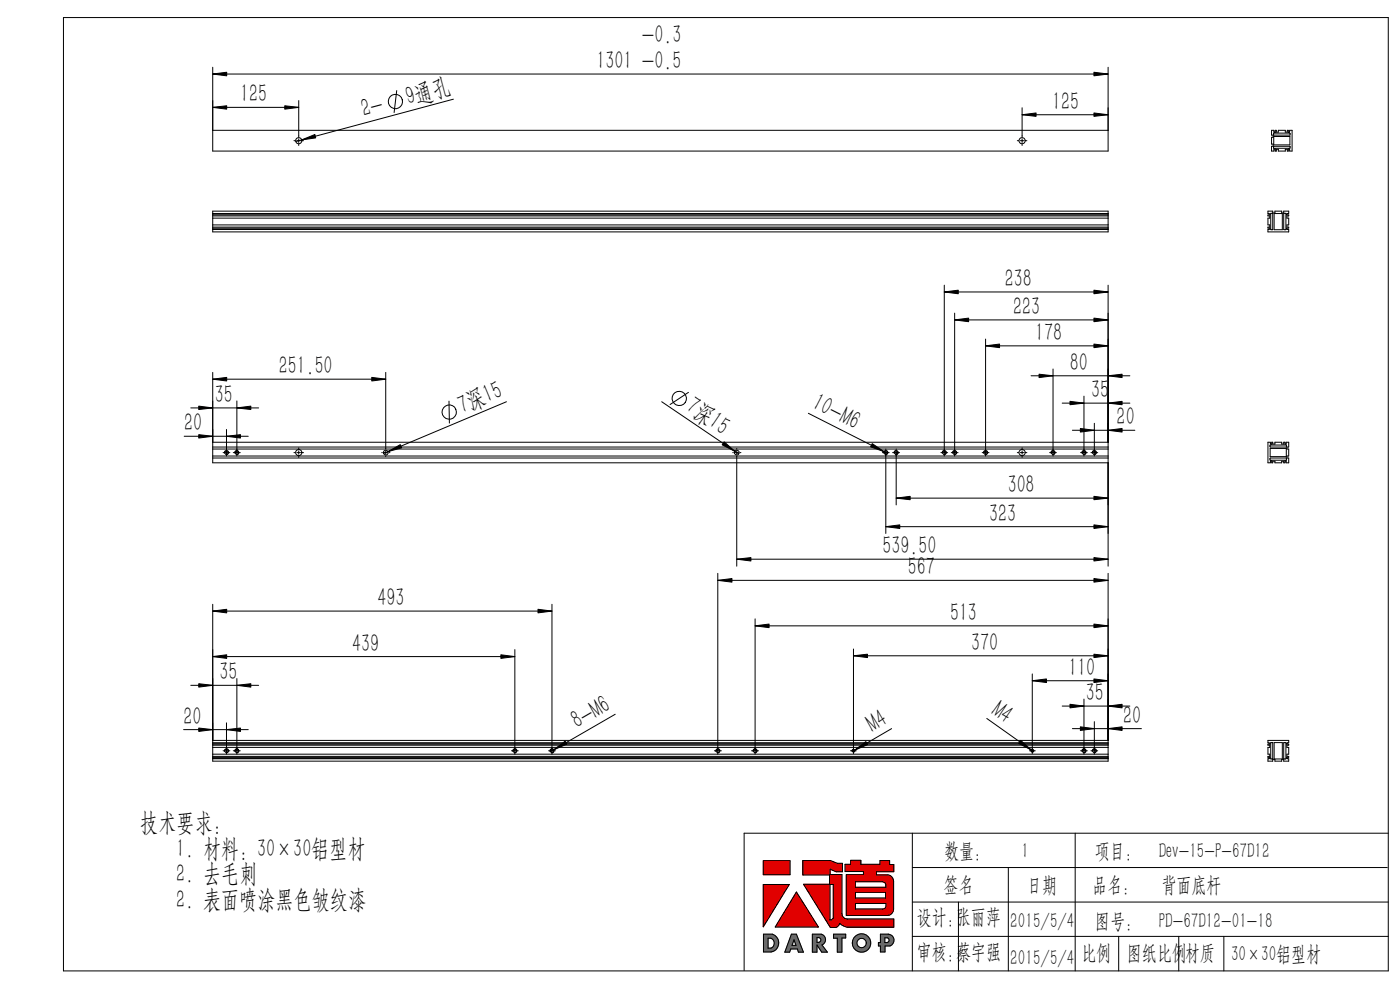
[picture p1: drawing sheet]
<svg xmlns="http://www.w3.org/2000/svg" width="297mm" height="210mm" viewBox="0 0 297 210" stroke-linecap="round" stroke-linejoin="round" font-family="sans-serif">
<g fill="none" stroke="#000" stroke-width=".21">
<path d="M13.5 3.7h281v202.3h-281zM45.1 14.3v17.7h190v-17.7M45.1 15.7h190M84.2 19.2l-.6 4.7M45.1 27.6h190M45.1 22.8h18.3M62.4 29.8h.3M63 29.8h.8M63.4 21.3v7.8M63.4 29.5v.7M63.4 30.6v.3M64.1 29.8h.3"/>
<path d="M96.2 21l-33.5 9M215.8 29.8h.3M216.5 29.8h.7M216.8 22.9v6.2M216.8 29.5v.7M216.8 30.6v.3M216.8 24.3h18.3M217.6 29.8h.2M269.7 27.6h.6v.5h.3v-.5h.2v.4h.4v-.4h1.5v.4h.4v-.4h.2v.5h.2l.1-.5h.5v4.4h-.5l-.1-.4h-.2v.4h-.2v-.3h-.4v.3h-1.5v-.3h-.4v.3h-.2v-.4h-.3v.4h-.6v-1h.4v-.4h-.4v-1.5h.4v-.4h-.4zM270.2 28.2h3.4l.1 .4-3.5 .1zM270.2 31h3.4l.1 .4-3.5 .1zM270.2 29h3.4v1.7h-3.4z"/>
<path d="M45.1 44.8h190v4.4h-190zM45.1 45.3h190M45.1 45.6h190M45.1 45.8h190M45.1 46.3h190M45.1 47.7h190M45.1 48.2h190M45.1 48.4h190M45.1 48.7h190M45.1 45.4h190M45.1 48.6h190M269 44.8h1v.4h.5v-.4h1.4v.4h.4v-.4h1.1v.5l-.5 .1v.2h.5v.2h-.4v.5h.4v1.4h-.4v.5h.4v.2h-.5v.2l.5 .1v.5h-4.4v-.5l.4-.1v-.2h-.4v-.2h.4v-.5h-.4v-1.4h.4v-.5h-.4v-.2h.4v-.2l-.4-.1z"/>
<path d="M269.6 45.3h.4v3.4h-.4zM270.3 45.3h1.7v3.4h-1.7zM272.4 45.3h.4v3.4h-.5zM45.1 79v19.2h190M81.8 79v16.2M200.3 60.5v36.2M200.3 61.9h34.8M202.5 66.4v30.3M202.5 67.9h32.6M209.1 71.9v24.8M209.1 73.4h26M218.7 79.7h21"/>
<path d="M223.4 78.3v18.4M235.1 60.5v59.6M39.1 92.5h13.6M40.5 86.5h14.4M45.1 94.8h190M45.1 93.8h190M45.1 96.7h190M45.1 95.2h190M45.1 97.2h190M45.1 80.4h36.7M47.3 96h1.5M47.6 96.1a.45 .45 0 0 1 .5-.5 .45 .45 0 0 1 .4 .5 .45 .45 0 0 1-.6 .3"/>
<path d="M48 91.1v5.6M49.5 96h1.5M49.8 96.1a.44 .44 0 0 1 .5-.5 .44 .44 0 0 1 .4 .5 .44 .44 0 0 1-.6 .3M50.2 85v11.7M62.4 96h.3M63 96h.8M63.4 95v.2M63.4 95.6v.8M63.4 96.7v.3M64.1 96h.3M81 96h.1M81.5 96h.7"/>
<path d="M81.8 95.6v.8M81.8 96.7v.2M82.6 96h.1M95.2 85.1l.1 4.6M107.4 85.2l-26 11M140.4 85.2l16.3 11.1M146 83.2l-3.8 2.6M155.4 96h.2M156 96h.7M156.3 95.1v.1M156.3 95.6v.8M156.3 96.7v23.4"/>
<path d="M157 96h.2M171.5 87.7l16.8 8.5M187.2 96h1.4M187.5 96.1a.45 .45 0 0 1 .4-.5 .45 .45 0 0 1 .5 .5 .45 .45 0 0 1-.6 .3M187.9 95.2v18M189.4 96h1.4M189.7 96.1a.44 .44 0 0 1 .4-.5 .44 .44 0 0 1 .5 .5 .44 .44 0 0 1-.6 .3M190.1 95.2v11.9M199.6 96h1.4M199.9 96.1a.45 .45 0 0 1 .4-.5 .45 .45 0 0 1 .5 .5 .45 .45 0 0 1-.6 .3M201.8 96h1.4M202.1 96.1a.44 .44 0 0 1 .4-.5 .44 .44 0 0 1 .5 .5 .44 .44 0 0 1-.6 .3"/>
<path d="M208.4 96h1.4M208.7 96.1a.45 .45 0 0 1 .4-.5 .45 .45 0 0 1 .4 .5 .45 .45 0 0 1-.5 .3M215.8 96h.3M216.5 96h.7M216.8 95v.2M216.8 95.6v.8M216.8 96.7v.3M217.6 96h.2M222.7 96h1.4M223 96.1a.45 .45 0 0 1 .4-.5 .45 .45 0 0 1 .5 .5 .45 .45 0 0 1-.6 .3M225.3 85.5h14.4M227.5 91.3h13.2"/>
<path d="M229.2 96h1.5M229.5 96.1a.45 .45 0 0 1 .5-.5 .45 .45 0 0 1 .4 .5 .45 .45 0 0 1-.6 .3M230 84v12.7M231.4 96h1.5M231.7 96.1a.45 .45 0 0 1 .5-.5 .45 .45 0 0 1 .4 .5 .45 .45 0 0 1-.6 .3M232.2 89.8v6.9M269 93.8h.5l.1 .4h.2v-.4h.2v.4h.5v-.4h1.4v.4h.4v-.4h.3v.4h.2v-.4h.6v1h-.4v.4h.4v1.5h-.4v.5h.4v1h-.6v-.5h-.2v.5h-.3v-.4h-.4v.4h-1.4v-.4h-.5v.4h-.2v-.5h-.2l-.1 .5h-.5zM269.5 97.2h3.4v.4h-3.4zM269.5 94.4h3.4v.4h-3.4zM269.5 95.1h3.4v1.8h-3.4zM272.8 94h.1M272.8 98h.1"/>
<path d="M156.3 118.6h78.8M187.9 111.7h47.2M190.1 105.7h45M45.1 129.6h72M45.1 139.3h64.1M109.2 137.8v22.2M117.1 128.2v31.8M152.3 121.6v38.4M152.3 123.1h82.8M160.2 131.3v28.7M160.2 132.8h74.9M181.1 137.7v22.2"/>
<path d="M181.1 139.1h54M235.1 121.6v39.9h-190v-33.3M38.9 154.8h13.8M40.5 145.4h14.4M45.1 157.6h190M45.1 157.1h190M45.1 158.1h190M45.1 157.9h190M45.1 160h190M45.1 158.5h190M47.3 159.3h1.5M47.6 159.4a.45 .45 0 0 1 .4-.6 .45 .45 0 0 1 .5 .5 .45 .45 0 0 1-.6 .4"/>
<path d="M48 153.3v6.7M49.5 159.3h1.5M49.8 159.4a.44 .44 0 0 1 .4-.6 .44 .44 0 0 1 .5 .5 .44 .44 0 0 1-.6 .4M50.2 143.9v16.1M108.5 159.3h1.4M108.8 159.4a.45 .45 0 0 1 .4-.6 .45 .45 0 0 1 .5 .5 .45 .45 0 0 1-.6 .4M116.4 159.3h1.4M116.7 159.4a.45 .45 0 0 1 .3-.6 .45 .45 0 0 1 .5 .5 .45 .45 0 0 1-.5 .4M130.5 151.5l-13.8 8M151.6 159.3h1.4M151.8 159.4a.45 .45 0 0 1 .4-.6 .45 .45 0 0 1 .5 .5 .45 .45 0 0 1-.5 .4M159.4 159.3h1.5"/>
<path d="M159.8 159.4a.44 .44 0 0 1 .3-.6 .44 .44 0 0 1 .5 .5 .44 .44 0 0 1-.5 .4M180.4 159.3h1.3M180.8 159.3a.31 .31 0 0 1 .2-.3 .31 .31 0 0 1 .4 .3 .31 .31 0 0 1-.4 .3M189.1 154.6l-8.3 4.8M209.3 152.4l9.9 7M218.4 159.3h1.2M218.7 159.3a.3 .3 0 0 1 .3-.3 .3 .3 0 0 1 .3 .3 .3 .3 0 0 1-.4 .3M219 143v16.9M219 144.4h16.1M225.3 149.8h14.4M227.5 154.6h14.6M229.2 159.3h1.5"/>
<path d="M229.5 159.4a.45 .45 0 0 1 .4-.6 .45 .45 0 0 1 .5 .5 .45 .45 0 0 1-.6 .4M230 148.3v11.7M231.4 159.3h1.5M231.7 159.4a.45 .45 0 0 1 .4-.6 .45 .45 0 0 1 .5 .5 .45 .45 0 0 1-.6 .4M232.2 153.1v6.9M269 157.1h4.4v.5h-.5v.3h.5v.2h-.4v.4h.4v1.5h-.4v.4h.4v.3h-.5v.2l.5 .1v.5h-1.1v-.4h-.4v.4h-1.4v-.4h-.5v.4h-1v-.5l.4-.1v-.2h-.4v-.3h.4v-.4h-.4v-1.5h.4v-.4h-.4v-.2h.4v-.3h-.4zM269.6 157.5h.4v3.5h-.4zM270.3 157.5h1.7v3.5h-1.7zM272.3 157.6h.5v3.4h-.5zM45.1 160.7h190M45.1 160.4h190M45.1 161h190"/>
<path d="M45.1 160.9h190M193.5 176.7v29.3M228.1 176.7v29.3M294.5 176.7h-136.6v29.2M161.9 187.6h5.5l-5.5 9zM161.9 182.6h5.7v2.9h-5.7zM162 198.2h1.9a1.95 1.95 0 0 1 1.3 2 1.95 1.95 0 0 1-1.6 1.7h-1.6zM162.9 199a1.08 1.08 0 0 1 1.4 1.1 1.08 1.08 0 0 1-1.4 1zM167.9 198.2h1.1l1.4 3.8h-1l-.2-.7h-1.4l-.3 .7h-1zM168.4 199.3l.5 1.2h-.9zM169 189.2l4.6 7.4h-9.1zM170.3 182.5h5.8l1.5 .6h1.1v1.8h-1.3l-1.3-.5v1.1h2.5v8.3a1.16 1.16 0 0 0 1.1 1.1h9.9v1.8h-9.9l-1.6-.8-.6 .7-1.4 .1-5.6-9.1h5.5v-2h-5.7z"/>
<path d="M172.3 198.2h1.9a1.2 1.2 0 0 1 .9 1 1.2 1.2 0 0 1-.7 1.2l1.1 1.6h-1.2l-1-1.6v1.6h-1zM173.3 198.9h.4a.52 .52 0 0 1 .5 .5 .52 .52 0 0 1-.5 .5h-.4zM176.1 187.6h.7v7.1l-.4 .5h-.3zM176.8 198.2h2.6v.8h-.8v3h-1v-3h-.8zM179.3 183.3h1.2v-.8h2.1v.8h4.1v-.8h2v.9h.9v1.5h-3.7v.7h2.3a1.37 1.37 0 0 1 1.4 1.3v5.9a1.37 1.37 0 0 1-1.4 1.4h-8.7v-8.7h3.7v-.6h-3.9zM181.4 187h5.8a.73 .73 0 0 1 .7 .7v.5h-6.5zM181.5 191.6h6.5v.6a.65 .65 0 0 1-.7 .6h-5.8zM181.5 189.3h6.4v1.2h-6.4zM186.8 198.2h1.7a1.29 1.29 0 0 1 1.2 1.1 1.29 1.29 0 0 1-.9 1.4h-1.1v1.2h-.9v-1.2h-.4v-.8h.4zM187.7 198.9h.6a.52 .52 0 0 1 .3 .5 .52 .52 0 0 1-.4 .5h-.5zM193.5 191.3h101M193.5 198.6h101"/>
<path d="M193.5 184h100.8M203.3 191.3v14.7M213.9 184v22M237.3 198.6v7.4M250.1 198.6v7.4M259.6 198.6v7.4"/>
<circle cx="63.4" cy="29.9" r=".66"/>
<circle cx="83.9" cy="21.5" r="1.52"/>
<circle cx="216.8" cy="29.8" r=".65"/>
<circle cx="48" cy="96" r=".37"/>
<circle cx="50.2" cy="96" r=".37"/>
<circle cx="63.4" cy="96" r=".66"/>
<circle cx="81.8" cy="96" r=".51"/>
<circle cx="95.3" cy="87.4" r="1.51"/>
<circle cx="144.1" cy="84.5" r="1.52"/>
<circle cx="156.3" cy="96" r=".51"/>
<circle cx="187.9" cy="96" r=".37"/>
<circle cx="190.1" cy="96" r=".37"/>
<circle cx="200.3" cy="96" r=".37"/>
<circle cx="202.5" cy="96" r=".37"/>
<circle cx="209.1" cy="96" r=".37"/>
<circle cx="216.8" cy="96" r=".65"/>
<circle cx="223.4" cy="96" r=".37"/>
<circle cx="230" cy="96" r=".35"/>
<circle cx="232.1" cy="96" r=".37"/>
<circle cx="48" cy="159.3" r=".37"/>
<circle cx="50.2" cy="159.3" r=".37"/>
<circle cx="109.2" cy="159.3" r=".37"/>
<circle cx="117.1" cy="159.3" r=".37"/>
<circle cx="152.3" cy="159.3" r=".37"/>
<circle cx="160.2" cy="159.3" r=".37"/>
<circle cx="181" cy="159.3" r=".24"/>
<circle cx="219" cy="159.3" r=".25"/>
<circle cx="230" cy="159.3" r=".37"/>
<circle cx="232.2" cy="159.3" r=".37"/>
<circle cx="182.8" cy="200" r="1.97"/>
<circle cx="182.8" cy="200" r=".99"/>
</g>
<g fill="#6a6a6a" stroke="#6a6a6a" stroke-width=".21">
<path d="M162 198.2v3.7l2-.1 .7-.5 .4-.7a1.9 1.9 0 0 0-1.2-2.4zM162.9 199l.8 .1 .6 .7-.2 .9-.5 .4h-.7z" fill-rule="evenodd"/>
<path d="M167.9 198.2l-1.4 3.8h1l.3-.7h1.4l.2 .7h1l-1.4-3.8zM168.4 199.3l.5 1.2h-.9z" fill-rule="evenodd"/>
<path d="M172.3 198.2v3.8h1v-1.6l1 1.6h1.2l-1.1-1.6 .5-.4 .2-.3v-.6l-.2-.5-.6-.4zM173.3 198.9h.5l.3 .2 .1 .3-.3 .4-.6 .1z" fill-rule="evenodd"/>
<path d="M176.8 198.2h2.6v.8h-.8v3h-1v-3h-.8z" fill-rule="evenodd"/>
<path d="M180.8 200a1.95 1.95 0 0 0 3.9 0 1.95 1.95 0 0 0-3.9 0zM181.8 200a1 1 0 0 1 2 0 1 1 0 0 1-2 0z" fill-rule="evenodd"/>
<path d="M186.8 198.2v1.7h-.4v.8h.4v1.2h.9v-1.2h1.1l.5-.3 .3-.6v-.7l-.2-.4-.6-.5zM187.7 198.9h.6l.3 .2v.4l-.1 .3-.8 .1z" fill-rule="evenodd"/>
</g>
<g fill="#e10000" stroke="#e10000" stroke-width=".21">
<path d="M161.9 187.6h5.5l-5.5 9z"/>
<path d="M169 189.2l4.6 7.4h-9.1z"/>
<path d="M161.9 182.6h5.7v2.9h-5.7z" fill-rule="evenodd"/>
<path d="M170.3 182.5v3.1h5.7v2h-5.5l5.6 9.1h1.2l.6-.4a.3 .3 0 0 1 .3-.4 .3 .3 0 0 1 .3 .3l1.2 .5h9.9v-1.8h-10.1l-.5-.2-.4-.8v-8.4h-2.5v-1.1l1.3 .5h1.3v-1.8h-1.1l-1.5-.6zM176.1 187.6h.7v7.1l-.4 .5h-.3z" fill-rule="evenodd"/>
<path d="M181.5 189.3h6.4v1.2h-6.4zM179.3 183.3v1.6h3.9v.6h-3.7v8.7h8.9l.6-.3 .3-.3 .3-.6-.1-6.5-.3-.5-.7-.4h-2.6v-.7h3.7v-1.5h-.9v-.9h-2v.8h-4.1v-.8h-2.1v.8zM181.4 187h5.9l.5 .4 .1 .8h-6.5zM181.5 191.6h6.5v.8l-.5 .4h-6z" fill-rule="evenodd"/>
</g>
<g fill="#000" stroke="#000" stroke-width=".21">
<path d="M45.1 15.7l3-.4v.8zM232.1 15.3l3 .4-3 .4zM45.1 22.8l3-.4v.8zM60.4 22.4l3 .4-3 .4zM64 29.7l2.8-1.2 .2 .8zM216.8 24.3l3-.3v.7zM232.1 24l3 .3-3 .4zM200.3 61.9l3-.3v.7zM202.5 67.9l3-.4v.7zM209.1 73.4l2.9-.4v.7zM220.4 79.4l3 .3-3 .4zM232.1 73l3 .4-3 .3z"/>
<path d="M235.1 79.7l2.9-.3v.7zM232.1 67.5l3 .4-3 .3zM232.1 61.6l3 .3-3 .4zM45.1 80.4l3-.3v.7zM42.2 86.1l2.9 .4-2.9 .4zM42.2 92.2l2.9 .3-2.9 .4zM48 92.5l3-.3v.7zM50.2 86.5l3-.4v.8zM78.9 80.1l2.9 .3-2.9 .4zM82.3 95.8l2.6-1.5 .3 .7zM153.6 93.7l2.3 2-2.7-1.3zM185 94.1l2.5 1.7-2.8-1z"/>
<path d="M227 85.1l3 .4-3 .4zM229.2 90.9l3 .4-3 .4zM235.1 85.5l2.9-.4v.8zM235.1 91.3l2.9-.4v.8zM156.3 118.6l3-.3v.7zM187.9 111.7l3-.4v.8zM190.1 105.7l3-.4v.7zM232.1 105.3l3 .4-3 .3zM232.1 111.3l3 .4-3 .4zM232.1 118.3l3 .3-3 .4zM45.1 139.3l3-.4v.8zM45.1 129.6l3-.4v.8z"/>
<path d="M106.3 138.9l2.9 .4-2.9 .4zM114.1 129.2l3 .4-3 .4zM152.3 123.1l3-.4v.8zM160.2 132.8l3-.4v.7zM181.1 139.1l2.9-.3v.7zM232.1 138.8l3 .3-3 .4zM232.1 132.4l3 .4-3 .3zM232.1 122.7l3 .4-3 .4zM42.2 154.4l2.9 .4-2.9 .4zM42.2 145l2.9 .4-2.9 .4zM48 154.8l3-.4v.8zM50.2 145.4l3-.4v.8z"/>
<path d="M117.5 159l2.4-1.8 .3 .7zM181.3 159.1l2.4-1.8 .4 .6zM216.5 157.1l2.3 2-2.7-1.4zM219 144.4l3-.4v.8zM227 149.4l3 .4-3 .4zM229.2 154.2l3 .4-3 .3zM235.1 154.6l2.9-.4v.7zM235.1 149.8l2.9-.4v.8zM232.1 144l3 .4-3 .4z"/>
</g>
<g font-size="5.5">
<text x="136.1" y="9.2">-0.3</text>
<text x="126.5" y="14.6">1301 -0.5</text>
<text x="50.9" y="21.7">125</text>
<text x="86.6" y="22.3" transform="rotate(-15 86.6 22.3)">9通孔</text>
<text x="223.2" y="23.3">125</text>
<text x="77.2" y="24.8" transform="rotate(-15 77.2 24.8)">2-</text>
<text x="213.1" y="60.9">238</text>
<text x="214.9" y="66.8">223</text>
<text x="219.6" y="72.3">178</text>
<text x="59.1" y="79.4">251.50</text>
<text x="226.9" y="78.7">80</text>
<text x="45.6" y="85.5">35</text>
<text x="98.1" y="87.8" transform="rotate(-23 98.1 87.8)">7深15</text>
<text x="145.3" y="87" transform="rotate(34 145.3 87)">7深15</text>
<text x="172" y="86.5" transform="rotate(27 172 86.5)">10-M6</text>
<text x="231.5" y="84.5">35</text>
<text x="39.1" y="91.5">20</text>
<text x="236.9" y="90.2">20</text>
<text x="213.8" y="104.6">308</text>
<text x="209.8" y="110.7">323</text>
<text x="187.2" y="117.6">539.50</text>
<text x="192.6" y="122">567</text>
<text x="80.1" y="128.6">493</text>
<text x="201.5" y="131.7">513</text>
<text x="74.7" y="138.2">439</text>
<text x="206" y="138.1">370</text>
<text x="226.6" y="143.3">110</text>
<text x="46.6" y="144.3">35</text>
<text x="230.3" y="148.7">35</text>
<text x="38.9" y="153.7">20</text>
<text x="122.5" y="154.7" transform="rotate(-30 122.5 154.7)">8-M6</text>
<text x="185.2" y="155.5" transform="rotate(-30 185.2 155.5)">M4</text>
<text x="210.1" y="151.4" transform="rotate(35 210.1 151.4)">M4</text>
<text x="238.3" y="153.5">20</text>
<text x="29.8" y="176.2">技术要求:</text>
<text x="37.4" y="181.7">1. 材料: 30×30铝型材</text>
<text x="37.4" y="187.2">2. 去毛刺</text>
<text x="37.4" y="192.7">2. 表面喷涂黑色皱纹漆</text>
</g>
<g font-size="4.6">
<text x="200.3" y="182">数量：</text>
<text x="216.7" y="182">1</text>
<text x="232.3" y="182">项目：</text>
<text x="245.8" y="182">Dev-15-P-67D12</text>
<text x="200.2" y="189.2">签名</text>
<text x="217.9" y="189.2">日期</text>
<text x="231.7" y="189.2">品名：</text>
<text x="246.4" y="189.2">背面底杆</text>
<text x="194.5" y="196">设计：张丽萍</text>
<text x="214.3" y="196.8">2015/5/4</text>
<text x="232.3" y="196.8">图号：</text>
<text x="245.8" y="196.8">PD-67D12-01-18</text>
<text x="194.5" y="203.3">审核：蔡宇强</text>
<text x="229.4" y="203.6">比例</text>
<text x="239.1" y="203.6">图纸比例材质</text>
<text x="261.1" y="203.9">30×30铝型材</text>
<text x="214.3" y="204.7">2015/5/4</text>
</g>
</svg>
